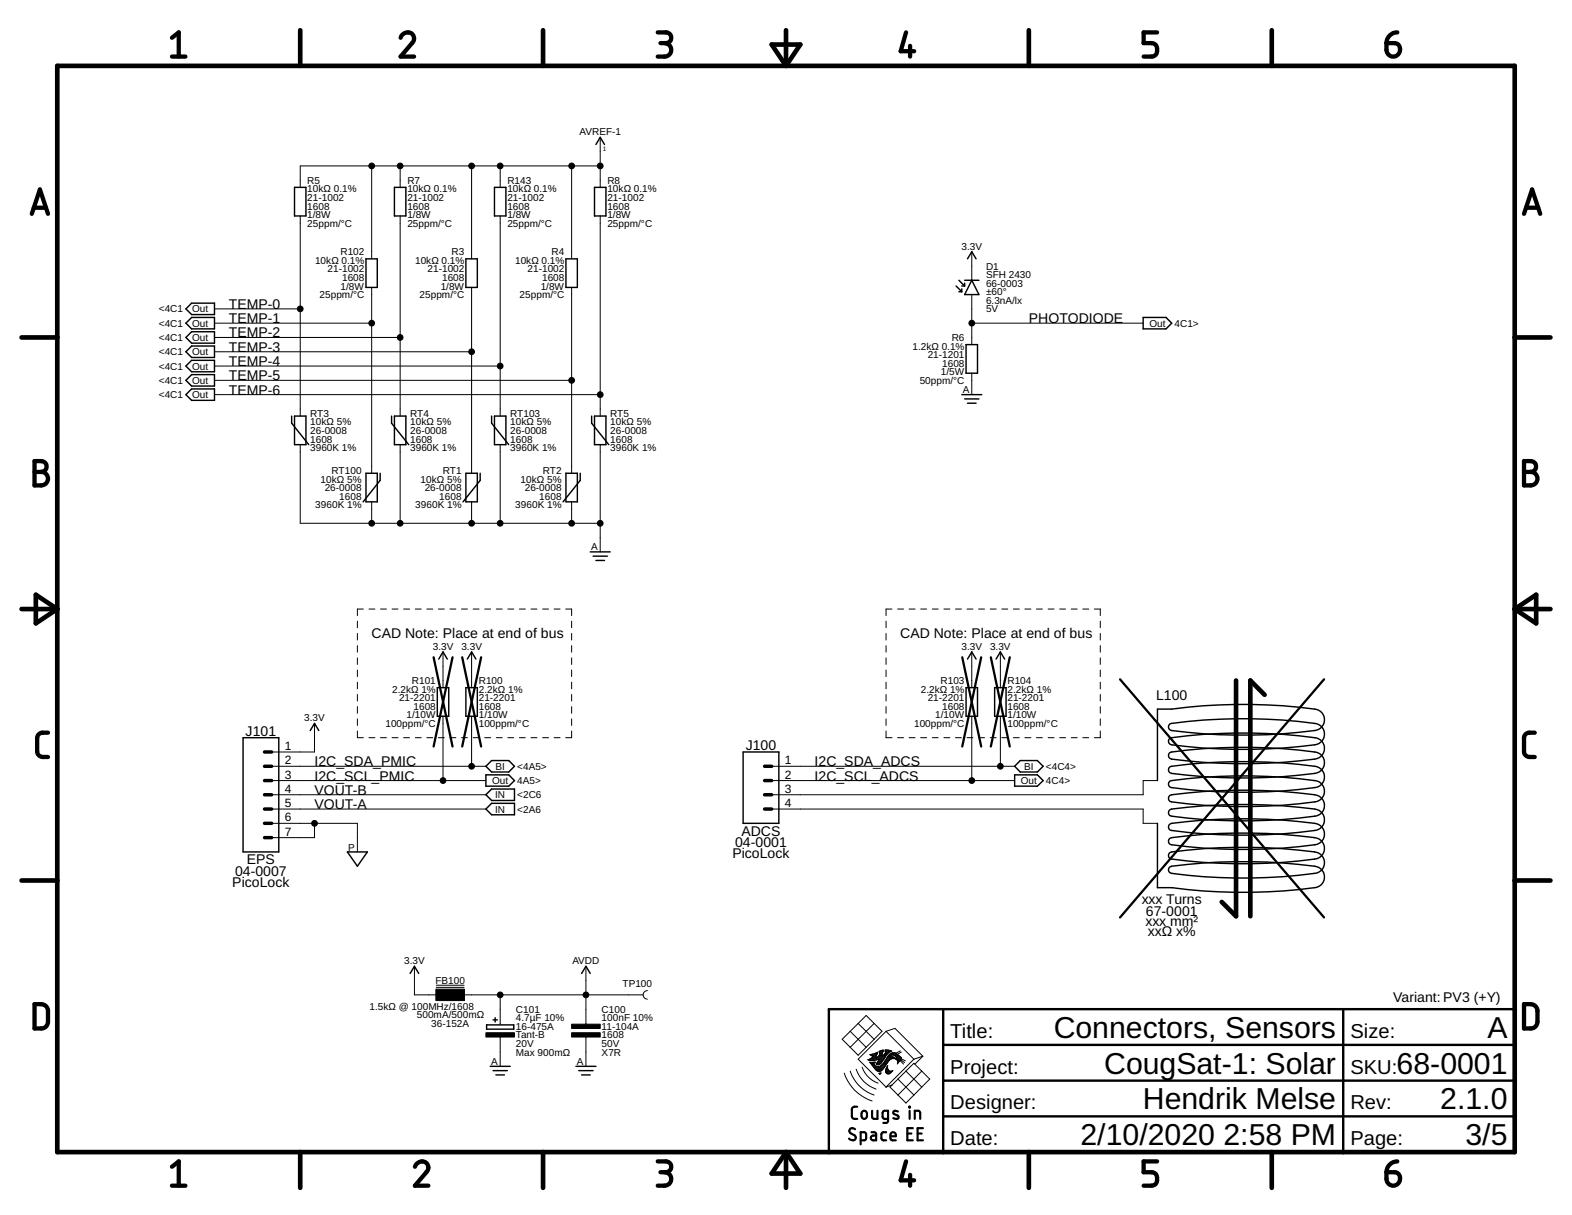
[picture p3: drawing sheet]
<svg xmlns="http://www.w3.org/2000/svg" width="279mm" height="216mm" viewBox="0 0 279 216" stroke-linecap="round" stroke-linejoin="round" font-family="sans-serif">
<g fill="none" stroke="#000" stroke-width=".18">
<path d="M53.4 38.4v35.5M66.1 29.5v16.5M71.1 29.5v3.8M71.1 38.4v35.5M83.8 29.5v16.5M88.9 29.5v3.8M88.9 38.4v35.5M101.6 29.5v16.5M106.7 29.5h-53.3v3.8M106.7 24.4v8.9M106.7 38.4v35.5M38.1 54.9h15.3"/>
<path d="M38.1 57.4h28M38.1 60h33M66.1 51.1v33M83.8 51.1v33M101.6 51.1v33M172.7 44.7v5.1M172.7 52.3v8.9M172.7 57.4h30.5M38.1 62.5h45.7M38.1 65h50.8M38.1 67.6h63.5M38.1 70.1h68.6"/>
<path d="M53.4 79v14h53.3M71.1 79v14M88.9 79v14M106.7 79v19.1M172.7 66.3v3.8M66.1 89.2v3.8M83.8 89.2v3.8M101.6 89.2v3.8M63.5 110.4v1.1M63.5 112.6v1.1M63.5 114.7v1.2M63.5 116.9v1.2"/>
<path d="M63.5 119.1v1.1M64.6 108.2h-1.1v1.2M65.6 108.2h1M67.6 108.2h1.1M69.7 108.2h1M71.7 108.2h1.1M73.8 108.2h1.1M75.9 108.2h1M77.9 108.2h1.1M78.7 115.8v6.4M80 108.2h1M82 108.2h1.1"/>
<path d="M83.8 115.8v6.4M84.1 108.2h1.1M86.1 108.2h1.1M88.2 108.2h1.1M90.3 108.2h1M92.3 108.2h1.1M94.4 108.2h1M96.4 108.2h1.1M98.5 108.2h1M100.5 108.2h1.1v1.2M101.6 110.4v1.1M101.6 112.6v1.1"/>
<path d="M101.6 114.7v1.2M101.6 116.9v1.2M101.6 119.1v1.1M157.5 110.4v1.1M157.5 112.6v1.1M157.5 114.7v1.2M157.5 116.9v1.2M157.5 119.1v1.1M158.5 108.2h-1v1.2M159.5 108.2h1.1M161.6 108.2h1M163.6 108.2h1.1"/>
<path d="M165.7 108.2h1.1M167.8 108.2h1M169.8 108.2h1.1M171.9 108.2h1M172.7 115.8v6.4M173.9 108.2h1.1M176 108.2h1.1M177.8 115.8v6.4M178.1 108.2h1M180.1 108.2h1.1M182.2 108.2h1M184.2 108.2h1.1"/>
<path d="M186.3 108.2h1M188.3 108.2h1.1M190.4 108.2h1.1M192.4 108.2h1.1M194.5 108.2h1.1v1.2M195.6 110.4v1.1M195.6 112.6v1.1M195.6 114.7v1.2M195.6 116.9v1.2M195.6 119.1v1.1M48.3 138.7h38.1M48.3 136.2h38.1"/>
<path d="M55.9 128.5v5.1h-7.6M63.5 129.9v1.2h1.1M63.5 121.2v1.2M63.5 123.4v1.2M63.5 125.6v1.1M63.5 127.7v1.2M65.6 131.1h1M67.6 131.1h1.1M69.7 131.1h1M71.7 131.1h1.1M73.8 131.1h1.1M75.9 131.1h1"/>
<path d="M77.9 131.1h1.1M78.7 127.3v11.4M80 131.1h1M82 131.1h1.1M83.8 127.3v8.9M84.1 131.1h1.1M86.1 131.1h1.1M88.2 131.1h1.1M90.3 131.1h1M92.3 131.1h1.1M94.4 131.1h1M96.4 131.1h1.1"/>
<path d="M98.5 131.1h1M101.6 121.2v1.2M101.6 123.4v1.2M101.6 125.6v1.1M101.6 127.7v1.2M101.6 129.9v1.2h-1.1M137.2 138.7h43.1M137.2 136.2h43.1M157.5 129.9v1.2h1M157.5 121.2v1.2M157.5 123.4v1.2M157.5 125.6v1.1"/>
<path d="M157.5 127.7v1.2M159.5 131.1h1.1M161.6 131.1h1M163.6 131.1h1.1M165.7 131.1h1.1M167.8 131.1h1M169.8 131.1h1.1M171.9 131.1h1M172.7 127.3v11.4M173.9 131.1h1.1M176 131.1h1.1M177.8 127.3v8.9"/>
<path d="M178.1 131.1h1M180.1 131.1h1.1M182.2 131.1h1M184.2 131.1h1.1M186.3 131.1h1M188.3 131.1h1.1M190.4 131.1h1.1M192.4 131.1h1.1M195.6 129.9v1.2h-1.1M195.6 121.2v1.2M195.6 123.4v1.2M195.6 125.6v1.1"/>
<path d="M195.6 127.7v1.2M205.7 138.7h-2.5v2.5h-66M48.3 146.3h15.2v5.1M48.3 143.8h38.1M48.3 141.2h38.1M55.9 146.3v2.5h-7.6M137.2 143.8h66v2.5h2.5M73.7 171.7v5.1h3.8M77.5 175.5h5M77.5 175.1h5M82.5 176.8h31.8M88.9 176.8v5.2"/>
<path d="M104.1 171.7v10.3M115.1 176a.76 .76 0 0 0-.8 .8 .76 .76 0 0 0 .8 .7M88.9 184.3v5.2M104.1 184.3v5.2M150.1 190.7a7.7 7.7 0 0 0 4.9 4.9M151.1 190.3a6.7 6.7 0 0 0 4.3 4.3M151.1 183.3l-1.4 1.4 2.8 2.8 2.9-2.8M151.1 183.3l2.8 2.8M152.2 190a5.6 5.6 0 0 0 3.5 3.5M152.5 181.9l1.4-1.5 2.9 2.9-1.4 1.4M152.5 181.9l-1.4 1.4M152.5 181.9l2.9 2.8"/>
<path d="M153.2 189.6a4.6 4.6 0 0 0 2.9 2.9M154.3 188.3h1.7M154.5 188.4h1M154.6 188.2h2.5M154.7 188.9h.7M154.7 187.5h1.1M154.8 189h.5M154.8 188h2.4M154.9 189.1h.4M154.9 187.6h.8M155 187.3h.9M155 188l-.8 .3 .8 .2 1.3-.3-.4 .7"/>
<path d="M155 189.2h.4M155 187.9h.7M155.1 189.4h.5M155.1 187.8l-.1 .2M155.1 187.7h.6M155.1 187.8h.6M155.2 189.5h.6M155.2 188.8h.3M155.2 189.6h2M155.3 189.7h1.8M155.4 181.9l-4.3 4.2M155.4 187.2h.6"/>
<path d="M155.4 188.9l.2-.2-1 .1a4 4 0 0 0 1.6 1.6l.4-.1M155.4 188.9l-.1 .1v.1M155.4 189.8h1.7M155.5 189.9h1.5M155.6 190.1h1.3M155.7 187.1h.3M155.7 187.9h1.6M155.7 190.2h1M155.7 187.6v.4M155.7 189h.8M155.8 189.1h.6M155.9 188.9h.7"/>
<path d="M155.9 190.3h.7M155.9 187h.1M156 187v.3l-.3 .3M156 187l-1.4 .4 .6 .3-.1 .1M156 188.8h.7M156 187.8h1.4M156 188.6h.8M156.1 188.5h.8M156.1 187.7h1.3M156.2 188.4h.8M156.2 187.6l-.5 .4M156.2 188.3h.9"/>
<path d="M156.2 187.6h.6M156.3 186.9h.7M156.3 190.8h.2M156.3 187.1h.5M156.3 187h.5M156.3 187.5h.5M156.4 187.3h.4M156.4 190.9h.1M156.4 189.5h.9M156.4 187.2h.4M156.4 186.8h.6M156.5 190.8l-.1 .1"/>
<path d="M156.6 190.6h.1M156.6 189.4h.8M156.6 190.6l-.4 .1 .2 .2M156.6 190.6l-.1 .2M156.7 189.2h.8M156.8 186.6h.2M156.8 187.2v.3M156.8 189.1h.7M156.9 187.6h.6M157 189h.6M157 186.9h-.2v.3M157 186.9v-.3l-.7 .2v.4l.1-.1-.2 .5"/>
<path d="M157 188.9h.7M157 187.5h.6M157.1 188.8h.7M157.2 187.3h.5M157.2 188.6h.7M157.3 187.2h.5M157.3 188.5h.7M157.3 186.8h1.1M157.3 186.6h.7M157.3 189.5l-.7 .8M157.4 188.4h.7M157.4 187.1h.5"/>
<path d="M157.4 190.4h1.1M157.4 190.3h.7M157.4 190.2v.3l.2 .3M157.4 190.2h.5M157.4 187h.7M157.4 190.5h1M157.4 190.1h.4M157.4 188.3h.8M157.5 190l-.1 .2M157.5 186.9h.8M157.5 183.3l4.9 4.9M157.5 183.3l-5 4.9 5 5"/>
<path d="M157.5 183.3l1.6-.6 4.9 5M157.5 189.9h.3M157.5 190.6h.8M157.5 188.2h1M157.5 189.8v.2M157.5 189.8h.3M157.6 189.7h.1M157.6 187.5l-1.1 1.5a.48 .48 0 0 1-.8 0l.2-.1M157.6 188h1.5M157.6 189.6l.2-.2v.7M157.6 189.6l-.1 .2M157.6 189.6h.1"/>
<path d="M157.6 190.8h.5M157.6 187.9h1.4M157.7 189.5h.1M157.7 188.9l-.4 .6M157.7 187.8h1M157.7 187.8a2.93 2.93 0 0 1-1.6 1.7h-.2l-.6-.4M157.8 187.2l-.2 .3M157.8 187.2l.7-.4-1.2-.2a.79 .79 0 0 1-.5 1v-.1M157.8 187.7h.4M157.8 190.1l.1 .1M157.9 190.2l.3 .2 .4-.1M157.9 187.6h.4"/>
<path d="M158 187.5h.6M158 187.5l-.3 .3M158.1 188.4l-.4 .5M158.1 187.3h1.4M158.2 190.8h-.6M158.3 187.2h1M158.5 190.4l-.3 .4M158.5 187.1h.6M158.6 190.3l.1-.1-.2 .2M158.6 190.3h.1M158.7 187.5h.9M159 187.6h.8"/>
<path d="M159.2 187.7h.7M159.2 188.2h.1M159.2 187.7l.2 .3M159.2 187.7l-.3-.2a.71 .71 0 0 0-.8 .3h.6l.6 .4-.6-.1-.6 .3M159.2 187.1h-.6l-.6 .4M159.2 187.1l.8 .7M159.3 187.8h.8M159.3 188.2l.2 .2M159.3 188.2h.1M159.3 188.3h.8M159.3 187.9h.9M159.4 188h.8"/>
<path d="M159.4 188v.2h-.1M159.4 188.2h.8M159.5 188.4h.5M159.5 188.4l.1 .5M159.5 188.5h.5M159.6 188.9l-.1 .2M159.6 188.6h.2M159.6 188.9h.1M159.6 191.7l2.8 2.9M159.6 188.8h.1M159.9 188.6l-.3 .3M160 188.5l.6 .6"/>
<path d="M160 188.5l-.1 .1M160 186.7l-.8 .5M160 187.8l.2 .1M160.1 188.3l.7 .5M160.2 188.2l.7 .3M160.2 186.9l-.7 .5M160.2 187.9l-.2 .6M161 190.3l1.4-1.4 2.8 2.8-1.4 1.5M161 190.3l-2.8 2.9 2.8 2.8 1.4-1.4M161 190.3l2.8 2.9M162.4 188.2l-4.9 5 1-.4M163.8 193.2l-1.4 1.4"/>
<path d="M163.8 190.3l-4.2 4.3M164 187.7l-1.6 .5M164 187.7l-1.4 1.4"/>
</g>
<g fill="none" stroke="#000" stroke-width=".83">
<path d="M10.2 11.7h259v193h-259zM53.4 5.4v6.3M96.5 5.4v6.3M137.2 7.9h5l-2.5 3.8zM139.7 5.4v6.3M182.9 5.4v6.3M226 5.4v6.3M3.8 60h6.4M269.2 60h6.4M3.8 108.2h6.4M6.4 105.7l3.8 2.5-3.8 2.6zM269.2 108.2h6.4"/>
<path d="M269.2 108.2l3.8-2.5v5.1zM219.7 120.9v41.9l-2.6-2.5M224.8 123.5l-2.6-2.6v41.9M3.8 156.5h6.4M269.2 156.5h6.4M53.4 204.7v6.4M96.5 204.7v6.4M139.7 204.7v6.4M139.7 204.7l2.5 3.8h-5zM182.9 204.7v6.4M226 204.7v6.4"/>
</g>
<g fill="none" stroke="#000" stroke-width=".76">
<path d="M30.6 6.7l1.2-.9v4.3M30.6 10.1h2.4M71.2 6.7a1.18 1.18 0 0 1 1.6-.9 1.18 1.18 0 0 1 .6 1.7l-2.2 2.6h2.4M116.9 5.8h1.4a.95 .95 0 0 1 1 .9 .95 .95 0 0 1-1 1h-.9M118.1 7.7a1.2 1.2 0 0 1 1.2 1.2 1.2 1.2 0 0 1-1.2 1.2h-1.2M161 5.8l-.9 3.3h2.4M161.8 8.1v2M205.7 5.8h-2.4v1.9h1.4a1.22 1.22 0 0 1 1 1.2 1.22 1.22 0 0 1-1 1.2h-1.4M246.4 7.7h1.5a1.2 1.2 0 0 1 .9 1.3 1.2 1.2 0 0 1-1.2 1 1.2 1.2 0 0 1-1.2-1.1zM248.3 5.8a1.92 1.92 0 0 0-1.9 1.9M5.7 38l1.4-4.3 1.4 4.3M6 36.9h2.2"/>
<path d="M270.9 38l1.4-4.3 1.4 4.3M271.2 36.9h2.2M6.1 81.9h1.2a.96 .96 0 0 1 1 1 .96 .96 0 0 1-1 1 1.2 1.2 0 0 1 1.2 1.2 1.2 1.2 0 0 1-1.2 1.2h-1.2zM6.1 83.9h1.2M270.9 81.9h1.2a.96 .96 0 0 1 .9 1 .96 .96 0 0 1-.9 1 1.2 1.2 0 0 1 1.2 1.2 1.2 1.2 0 0 1-1.2 1.2h-1.2zM270.9 83.9h1.2M8.5 130.2a1.65 1.65 0 0 0-1.6 .3l-.3 .6v2.4a1.01 1.01 0 0 0 1 1h.9M272.8 130.2a1.65 1.65 0 0 0-1.7 .3l-.2 .6v2.7l.2 .4a1.71 1.71 0 0 0 1.7 .3M6.1 178.4a2.43 2.43 0 0 1 2 .3l.3 .4 .1 .5v2.2l-.4 .7a2.35 2.35 0 0 1-2 .3zM270.9 178.4a2.43 2.43 0 0 1 1.9 .3l.3 .4 .2 .5-.1 2.2-.4 .7a2.35 2.35 0 0 1-1.9 .3zM30.6 207.3l1.2-.9v4.3M30.6 210.7h2.4"/>
<path d="M73.7 207.3a1.19 1.19 0 0 1 1.5-.9 1.19 1.19 0 0 1 .9 1.5l-2.4 2.8h2.4M116.9 206.4h1.4a.96 .96 0 0 1 1 .9 .96 .96 0 0 1-1 1h-.9M118.1 208.3a1.2 1.2 0 0 1 1.2 1.2 1.2 1.2 0 0 1-1.2 1.2h-1.2M161 206.4l-.9 3.3h2.4M161.8 208.8v1.9M205.7 206.4h-2.4v1.9h1.4a1.22 1.22 0 0 1 1 1.2 1.22 1.22 0 0 1-1 1.2h-1.4M246.4 208.3h1.5a1.2 1.2 0 0 1 .9 1.3 1.2 1.2 0 0 1-1.2 1.1 1.2 1.2 0 0 1-1.2-1.2zM248.3 206.4a1.95 1.95 0 0 0-1.9 1.9"/>
</g>
<path d="M167.6 179.3v25.4M238.7 179.3v25.4M269.2 179.3h-121.9v25.4M167.6 198.4h101.6M167.6 192h101.6M167.6 185.7h101.6" fill="none" stroke="#000" stroke-width=".42"/>
<g fill="none" stroke="#000" stroke-width=".38">
<path d="M152.4 196.7h-.5a.47 .47 0 0 0-.5 .4l.1 1.5 .2 .2h.7M153.2 197.5l.5-.1a.81 .81 0 0 1 0 1.4h-.3l-.2-.3-.1-.6zM155 197.4v1.2l.4 .2h.6v-1.4M157.8 198.8h-.7l-.2-.2v-.9l.2-.3h.7v1.8l-.2 .3h-.6M159.6 197.5a.54 .54 0 0 0-.9 .1l.1 .3 .9 .4v.4a.75 .75 0 0 1-.9 0M161.6 196.7h.1v.1h-.1zM161.7 197.4v1.4M162.6 198.8v-1.4l.8 .1 .2 1.3M152 200.7a.54 .54 0 0 0-.8-.1 .54 .54 0 0 0 0 .8l.7 .3a.49 .49 0 0 1 .1 .7 .49 .49 0 0 1-.6 .2l-.5-.3M153 202.6h.7l.2-.2v-1l-.2-.2h-.7v2.1M154.9 201.2h.6l.2 .2v1.2h-.5a.42 .42 0 0 1-.4-.4 .42 .42 0 0 1 .4-.4h.5M157.5 201.2h-.6l-.2 .3 .1 1 .7 .1"/>
<path d="M158.3 201.9h.9a.5 .5 0 0 0-.3-.7 .5 .5 0 0 0-.6 .5l.1 .8 .8 .1M161.3 201.4h.7M162.2 200.5h-.9v2.1h.9M163.1 201.4h.7M164 200.5h-.9v2.1h.9"/>
</g>
<path d="M77.5 175.8h5v2h-5zM86.4 183.5h5v.8h-5zM101.6 182h5.1v.8h-5.1zM101.6 183.5h5.1v.8h-5.1z" fill="#000" stroke="#000" stroke-width=".18"/>
<g fill="none" stroke="#000" stroke-width=".25">
<path d="M52.3 33.3h2.1v5.1h-2.1zM70.1 33.3h2v5.1h-2zM87.9 33.3h2v5.1h-2zM105.7 33.3h2v5.1h-2zM105.9 25.7l.8-1.3 .7 1.3M33 54.9l1.1-1h4v2h-4zM33 57.4l1.1-1h4v2h-4zM33 60l1.1-1.1h4v2.1h-4zM65 46h2.1v5.1h-2.1zM82.8 46h2v5.1h-2zM100.6 46h2v5.1h-2zM169.9 50.8l1 1"/>
<path d="M170.4 49.8l1 1M170.4 51.8h.5M170.9 51.3v.5M170.9 50.8h.5M171.4 49.8h2.6M171.4 50.3v.5M172 46l.7-1.3 .8 1.3M172.7 49.8l1.3 2.5h-2.6zM203.2 56.4h4l1.1 1-1.1 1h-4zM33 62.5l1.1-1h4v2h-4zM33 65l1.1-1h4v2.1h-4zM33 67.6l1.1-1h4v2h-4z"/>
<path d="M33 70.1l1.1-1h4v2h-4zM51.8 73.9v1.3l3.1 3.8M52.3 73.9h2.1v5.1h-2.1zM69.6 73.9v1.3l3 3.8M70.1 73.9h2v5.1h-2zM87.4 73.9v1.3l3 3.8M87.9 73.9h2v5.1h-2zM105.2 73.9v1.3l3 3.8M105.7 73.9h2v5.1h-2zM170.9 70.1h3.6M171.4 70.9h2.6M171.7 61.2h2v5.1h-2z"/>
<path d="M172 71.6h1.5M65 84.1h2.1v5.1h-2.1zM67.6 84.1v1.3l-3.1 3.8M82.8 84.1h2v5.1h-2zM85.3 84.1v1.3l-3 3.8M100.6 84.1h2v5.1h-2zM103.1 84.1v1.3l-3 3.8M104.9 98.1h3.6M105.4 98.8h2.5M105.9 99.6h1.5M78 117.1l.7-1.3 .8 1.3M83.1 117.1l.7-1.3 .8 1.3"/>
<path d="M172 117.1l.7-1.3 .8 1.3M177 117.1l.8-1.3 .8 1.3M43.2 131.1h6.4v20.3h-6.4zM55.1 129.8l.8-1.3 .8 1.3M77.7 122.2h2.1v5.1h-2.1zM82.8 122.2h2v5.1h-2zM86.4 137.7h4l1 1-1 1h-4zM86.4 136.2l1-1.1h3l1 1.1-1 1h-3zM132.1 133.6h6.3v12.7h-6.3zM171.7 122.2h2v5.1h-2zM176.8 122.2h2v5.1h-2zM180.3 137.7h4.1l1 1-1 1h-4.1z"/>
<path d="M181.3 135.1h3.1l1 1.1-1 1h-3.1l-1-1zM205.7 138.7v-12.7h2.6a96.1 96.1 0 0 1 25.7 .1 1.92 1.92 0 0 1 1.4 2 1.92 1.92 0 0 1-1.7 1.7 96.9 96.9 0 0 1-25.6 0 .63 .63 0 0 1-.4-.7 .63 .63 0 0 1 .6-.6 96.1 96.1 0 0 1 25.7 .1 1.92 1.92 0 0 1 1.4 2 1.92 1.92 0 0 1-1.7 1.8 96.9 96.9 0 0 1-25.6-.1 .63 .63 0 0 1-.4-.7 .63 .63 0 0 1 .6-.5 96.1 96.1 0 0 1 25.7 0 1.92 1.92 0 0 1 1.4 2.1 1.92 1.92 0 0 1-1.7 1.7 96.9 96.9 0 0 1-25.6-.1 .63 .63 0 0 1-.4-.6 .63 .63 0 0 1 .6-.6 96.1 96.1 0 0 1 25.7 .1 1.92 1.92 0 0 1 1.4 2 1.92 1.92 0 0 1-1.7 1.7 96.9 96.9 0 0 1-25.6 0 .63 .63 0 0 1-.4-.7 .63 .63 0 0 1 .6-.5 96.1 96.1 0 0 1 25.7 0 1.91 1.91 0 0 1 1.4 2 1.91 1.91 0 0 1-1.7 1.8 95.8 95.8 0 0 1-25.6-.1 .63 .63 0 0 1-.4-.7 .63 .63 0 0 1 .6-.5 91.7 91.7 0 0 1 26.1 .2 1.91 1.91 0 0 1 1 2.1 1.91 1.91 0 0 1-1.7 1.5 95.8 95.8 0 0 1-25.6 0 .64 .64 0 0 1-.4-.7 .64 .64 0 0 1 .6-.6 97.2 97.2 0 0 1 25.7 .1 1.91 1.91 0 0 1 1.4 2 1.91 1.91 0 0 1-1.7 1.7 95.8 95.8 0 0 1-25.6 0 .64 .64 0 0 1-.4-.7 .64 .64 0 0 1 .6-.5 97.2 97.2 0 0 1 25.7 0 1.91 1.91 0 0 1 1.4 2.1 1.91 1.91 0 0 1-1.7 1.7 95.8 95.8 0 0 1-25.6-.1 .64 .64 0 0 1-.4-.7 .64 .64 0 0 1 .6-.5 97.2 97.2 0 0 1 25.7 .1 1.91 1.91 0 0 1 1.4 2 1.91 1.91 0 0 1-1.7 1.7 95.8 95.8 0 0 1-25.6 0 .64 .64 0 0 1-.4-.7 .64 .64 0 0 1 .6-.6 97.2 97.2 0 0 1 25.7 .1 1.91 1.91 0 0 1 1.4 2 1.91 1.91 0 0 1-1.7 1.8 95.8 95.8 0 0 1-25.6-.1 .64 .64 0 0 1-.4-.7 .64 .64 0 0 1 .6-.5 97.2 97.2 0 0 1 25.7 .1 1.91 1.91 0 0 1 1.4 2 1.91 1.91 0 0 1-1.7 1.7 95.8 95.8 0 0 1-25.6 0 .64 .64 0 0 1-.4-.7 .64 .64 0 0 1 .6-.6 97.2 97.2 0 0 1 25.7 .1 1.91 1.91 0 0 1 1.4 2 1.91 1.91 0 0 1-1.7 1.7 96.9 96.9 0 0 1-25.4 0h-2.6v-11.4M61.7 151.4h3.6l-1.8 2.5zM86.4 141.2l1-1h4v2h-4zM86.4 143.8l1-1.1h4v2.1h-4zM72.9 173l.8-1.3 .7 1.3M103.4 173l.7-1.3 .8 1.3M86.5 182.1h4.8v.8h-4.8zM87.1 189.5h3.6M87.6 181.2h.8M87.6 190.2h2.6M88 180.8v.8"/>
<path d="M88.1 191h1.6M102.4 189.5h3.5M102.9 190.2h2.5M103.4 191h1.5"/>
</g>
<path d="M47 138.7h1.3M47 136.2h1.3M47 133.6h1.3M135.9 138.7h1.3M135.9 136.2h1.3M47 143.8h1.3M47 146.3h1.3M47 148.8h1.3M47 141.2h1.3M135.9 143.8h1.3M135.9 141.2h1.3" fill="none" stroke="#000" stroke-width=".61"/>
<path d="M77.1 116.8l3.3 15.9M80.4 116.8l-3.3 15.9M82.1 116.8l3.4 15.9M85.5 116.8l-3.4 15.9M171 116.8l3.4 15.9M174.4 116.8l-3.4 15.9M176.1 116.8l3.4 15.9M179.5 116.8l-3.4 15.9M199.1 120.7l36.2 42.3M235.3 120.7l-36.2 42.3" fill="none" stroke="#000" stroke-width=".4"/>
<g fill="#000" stroke="#000" stroke-width=".18">
<circle cx="66.1" cy="29.5" r=".51"/>
<circle cx="71.1" cy="29.5" r=".51"/>
<circle cx="83.8" cy="29.5" r=".51"/>
<circle cx="88.9" cy="29.5" r=".51"/>
<circle cx="101.6" cy="29.5" r=".51"/>
<circle cx="106.7" cy="29.5" r=".51"/>
<circle cx="53.4" cy="54.9" r=".51"/>
<circle cx="66.1" cy="57.4" r=".51"/>
<circle cx="71.1" cy="60" r=".51"/>
<circle cx="172.7" cy="57.4" r=".51"/>
<circle cx="83.8" cy="62.5" r=".51"/>
<circle cx="88.9" cy="65" r=".51"/>
<circle cx="101.6" cy="67.6" r=".51"/>
<circle cx="106.7" cy="70.1" r=".51"/>
<circle cx="66.1" cy="93" r=".51"/>
<circle cx="71.1" cy="93" r=".51"/>
<circle cx="83.8" cy="93" r=".51"/>
<circle cx="88.9" cy="93" r=".51"/>
<circle cx="101.6" cy="93" r=".51"/>
<circle cx="106.7" cy="93" r=".51"/>
<circle cx="78.7" cy="138.7" r=".51"/>
<circle cx="83.8" cy="136.2" r=".51"/>
<circle cx="172.7" cy="138.7" r=".51"/>
<circle cx="177.8" cy="136.2" r=".51"/>
<circle cx="55.9" cy="146.3" r=".51"/>
<circle cx="88.9" cy="176.8" r=".51"/>
<circle cx="104.1" cy="176.8" r=".51"/>
</g>
<g font-size="5.4">
<text x="187.3" y="184.4">Connectors, Sensors</text>
<text x="264.4" y="184.4">A</text>
<text x="196.3" y="190.8">CougSat-1: Solar</text>
<text x="248.2" y="190.8">68-0001</text>
<text x="203.1" y="197.1">Hendrik Melse</text>
<text x="256" y="197.1">2.1.0</text>
<text x="192" y="203.5">2/10/2020</text>
<text x="217.4" y="203.5">2:58 PM</text>
<text x="260.5" y="203.5">3/5</text>
</g>
<g font-size="3.6">
<text x="168.9" y="184.4">Title:</text>
<text x="240" y="184.4">Size:</text>
<text x="168.9" y="190.8">Project:</text>
<text x="240" y="190.8">SKU:</text>
<text x="168.9" y="197.1">Designer:</text>
<text x="240" y="197.1">Rev:</text>
<text x="168.9" y="203.5">Date:</text>
<text x="240" y="203.5">Page:</text>
</g>
<g font-size="2.5">
<text x="40.7" y="54.9">TEMP-0</text>
<text x="40.7" y="57.4">TEMP-1</text>
<text x="40.7" y="60">TEMP-2</text>
<text x="182.9" y="57.4">PHOTODIODE</text>
<text x="40.7" y="62.5">TEMP-3</text>
<text x="40.7" y="65">TEMP-4</text>
<text x="40.7" y="67.6">TEMP-5</text>
<text x="40.7" y="70.1">TEMP-6</text>
<text x="66.1" y="113.3">CAD Note: Place at end of bus</text>
<text x="160" y="113.3">CAD Note: Place at end of bus</text>
<text x="205.5" y="124.3">L100</text>
<text x="43.7" y="130.7">J101</text>
<text x="55.9" y="136.2">I2C_SDA_PMIC</text>
<text x="132.5" y="133.2">J100</text>
<text x="144.8" y="136.2">I2C_SDA_ADCS</text>
<text x="55.9" y="138.7">I2C_SCL_PMIC</text>
<text x="55.9" y="141.2">VOUT-B</text>
<text x="55.9" y="143.8">VOUT-A</text>
<text x="144.8" y="138.7">I2C_SCL_ADCS</text>
<text x="131.8" y="148.5">ADCS</text>
<text x="41.8" y="155.6">04-0007</text>
<text x="43.9" y="153.6">EPS</text>
<text x="130.2" y="152.5">PicoLock</text>
<text x="130.7" y="150.5">04-0001</text>
<text x="41.3" y="157.6">PicoLock</text>
<text x="202.9" y="160.7">xxx Turns</text>
<text x="203.6" y="164.5">xxx mm²</text>
<text x="203.7" y="162.7">67-0001</text>
<text x="204" y="166.2">xxΩ x%</text>
<text x="247.6" y="178.1">Variant: PV3 (+Y)</text>
</g>
<g font-size="2.1">
<text x="50.6" y="135.8">2</text>
<text x="50.6" y="133.3">1</text>
<text x="139.5" y="135.8">1</text>
<text x="50.6" y="143.4">5</text>
<text x="50.6" y="140.9">4</text>
<text x="50.6" y="138.3">3</text>
<text x="139.5" y="143.4">4</text>
<text x="139.5" y="140.9">3</text>
<text x="139.5" y="138.3">2</text>
<text x="50.6" y="148.5">7</text>
<text x="50.6" y="146">6</text>
</g>
<g font-size="1.8">
<text x="103" y="24">AVREF-1</text>
<text x="54.6" y="35.7">21-1002</text>
<text x="54.6" y="34.2">10kΩ 0.1%</text>
<text x="54.6" y="32.7">R5</text>
<text x="72.4" y="35.7">21-1002</text>
<text x="72.4" y="34.2">10kΩ 0.1%</text>
<text x="72.4" y="32.7">R7</text>
<text x="90.2" y="35.7">21-1002</text>
<text x="90.2" y="34.2">10kΩ 0.1%</text>
<text x="90.2" y="32.7">R143</text>
<text x="108" y="35.7">21-1002</text>
<text x="108" y="34.2">10kΩ 0.1%</text>
<text x="108" y="32.7">R8</text>
<text x="54.6" y="37.2">1608</text>
<text x="54.6" y="38.8">1/8W</text>
<text x="54.6" y="40.3">25ppm/°C</text>
<text x="72.4" y="37.2">1608</text>
<text x="72.4" y="38.8">1/8W</text>
<text x="72.4" y="40.3">25ppm/°C</text>
<text x="90.2" y="37.2">1608</text>
<text x="90.2" y="38.8">1/8W</text>
<text x="90.2" y="40.3">25ppm/°C</text>
<text x="108" y="37.2">1608</text>
<text x="108" y="38.8">1/8W</text>
<text x="108" y="40.3">25ppm/°C</text>
<text x="56" y="46.9">10kΩ 0.1%</text>
<text x="60.5" y="45.4">R102</text>
<text x="73.8" y="46.9">10kΩ 0.1%</text>
<text x="80.3" y="45.4">R3</text>
<text x="91.6" y="46.9">10kΩ 0.1%</text>
<text x="98" y="45.4">R4</text>
<text x="170.9" y="44.3">3.3V</text>
<text x="175.3" y="47.9">D1</text>
<text x="56.8" y="53">25ppm/°C</text>
<text x="58.2" y="48.4">21-1002</text>
<text x="60.5" y="51.5">1/8W</text>
<text x="60.8" y="49.9">1608</text>
<text x="74.6" y="53">25ppm/°C</text>
<text x="76" y="48.4">21-1002</text>
<text x="78.3" y="51.5">1/8W</text>
<text x="78.6" y="49.9">1608</text>
<text x="92.4" y="53">25ppm/°C</text>
<text x="93.8" y="48.4">21-1002</text>
<text x="96.1" y="51.5">1/8W</text>
<text x="96.4" y="49.9">1608</text>
<text x="175.3" y="49.4">SFH 2430</text>
<text x="175.3" y="51">66-0003</text>
<text x="175.3" y="54">6.3nA/lx</text>
<text x="175.3" y="52.5">±60°</text>
<text x="28.2" y="55.5">&lt;4C1</text>
<text x="28.2" y="58.1">&lt;4C1</text>
<text x="34.2" y="55.5">Out</text>
<text x="34.2" y="58.1">Out</text>
<text x="175.3" y="55.5">5V</text>
<text x="204.3" y="58.1">Out</text>
<text x="208.8" y="58.1">4C1&gt;</text>
<text x="28.2" y="60.6">&lt;4C1</text>
<text x="28.2" y="63.1">&lt;4C1</text>
<text x="28.2" y="65.7">&lt;4C1</text>
<text x="34.2" y="60.6">Out</text>
<text x="34.2" y="63.1">Out</text>
<text x="34.2" y="65.7">Out</text>
<text x="162.2" y="62.1">1.2kΩ 0.1%</text>
<text x="164.9" y="63.6">21-1201</text>
<text x="167.5" y="65.2">1608</text>
<text x="169.2" y="60.6">R6</text>
<text x="28.2" y="68.2">&lt;4C1</text>
<text x="28.2" y="70.8">&lt;4C1</text>
<text x="34.2" y="68.2">Out</text>
<text x="34.2" y="70.8">Out</text>
<text x="163.5" y="68.2">50ppm/°C</text>
<text x="167.2" y="66.7">1/5W</text>
<text x="171.1" y="69.9">A</text>
<text x="55.1" y="77.1">26-0008</text>
<text x="55.1" y="75.6">10kΩ 5%</text>
<text x="55.1" y="74.1">RT3</text>
<text x="72.9" y="77.1">26-0008</text>
<text x="72.9" y="75.6">10kΩ 5%</text>
<text x="72.9" y="74.1">RT4</text>
<text x="90.7" y="77.1">26-0008</text>
<text x="90.7" y="75.6">10kΩ 5%</text>
<text x="90.7" y="74.1">RT103</text>
<text x="108.5" y="77.1">26-0008</text>
<text x="108.5" y="75.6">10kΩ 5%</text>
<text x="108.5" y="74.1">RT5</text>
<text x="55.1" y="78.6">1608</text>
<text x="55.1" y="80.2">3960K 1%</text>
<text x="72.9" y="78.6">1608</text>
<text x="72.9" y="80.2">3960K 1%</text>
<text x="90.7" y="78.6">1608</text>
<text x="90.7" y="80.2">3960K 1%</text>
<text x="108.5" y="78.6">1608</text>
<text x="108.5" y="80.2">3960K 1%</text>
<text x="57" y="85.7">10kΩ 5%</text>
<text x="57.7" y="87.3">26-0008</text>
<text x="58.9" y="84.2">RT100</text>
<text x="60.3" y="88.8">1608</text>
<text x="74.7" y="85.7">10kΩ 5%</text>
<text x="75.5" y="87.3">26-0008</text>
<text x="78.1" y="88.8">1608</text>
<text x="78.7" y="84.2">RT1</text>
<text x="92.5" y="85.7">10kΩ 5%</text>
<text x="93.3" y="87.3">26-0008</text>
<text x="95.8" y="88.8">1608</text>
<text x="96.5" y="84.2">RT2</text>
<text x="56" y="90.3">3960K 1%</text>
<text x="73.8" y="90.3">3960K 1%</text>
<text x="91.6" y="90.3">3960K 1%</text>
<text x="105.1" y="97.8">A</text>
<text x="76.9" y="115.5">3.3V</text>
<text x="82" y="115.5">3.3V</text>
<text x="170.9" y="115.5">3.3V</text>
<text x="176" y="115.5">3.3V</text>
<text x="69.7" y="123.1">2.2kΩ 1%</text>
<text x="70.9" y="124.6">21-2201</text>
<text x="73.2" y="121.6">R101</text>
<text x="85.1" y="124.6">21-2201</text>
<text x="85.1" y="123.1">2.2kΩ 1%</text>
<text x="85.1" y="121.6">R100</text>
<text x="163.7" y="123.1">2.2kΩ 1%</text>
<text x="164.9" y="124.6">21-2201</text>
<text x="167.2" y="121.6">R103</text>
<text x="179.1" y="124.6">21-2201</text>
<text x="179.1" y="123.1">2.2kΩ 1%</text>
<text x="179.1" y="121.6">R104</text>
<text x="54.1" y="128.2">3.3V</text>
<text x="68.5" y="129.2">100ppm/°C</text>
<text x="72.3" y="127.6">1/10W</text>
<text x="73.5" y="126.1">1608</text>
<text x="85.1" y="126.1">1608</text>
<text x="85.1" y="127.6">1/10W</text>
<text x="85.1" y="129.2">100ppm/°C</text>
<text x="162.5" y="129.2">100ppm/°C</text>
<text x="166.2" y="127.6">1/10W</text>
<text x="167.5" y="126.1">1608</text>
<text x="179.1" y="126.1">1608</text>
<text x="179.1" y="127.6">1/10W</text>
<text x="179.1" y="129.2">100ppm/°C</text>
<text x="88.1" y="136.8">BI</text>
<text x="91.9" y="136.8">&lt;4A5&gt;</text>
<text x="182" y="136.8">BI</text>
<text x="185.9" y="136.8">&lt;4C4&gt;</text>
<text x="87.5" y="139.3">Out</text>
<text x="88" y="141.9">IN</text>
<text x="91.9" y="139.3">4A5&gt;</text>
<text x="91.9" y="141.9">&lt;2C6</text>
<text x="181.4" y="139.3">Out</text>
<text x="185.9" y="139.3">4C4&gt;</text>
<text x="88" y="144.4">IN</text>
<text x="91.9" y="144.4">&lt;2A6</text>
<text x="61.9" y="151.1">P</text>
<text x="71.8" y="171.3">3.3V</text>
<text x="101.7" y="171.3">AVDD</text>
<text x="65.7" y="179.5">1.5kΩ @ 100MHz/1608</text>
<text x="77.4" y="174.9">FB100</text>
<text x="91.7" y="180">C101</text>
<text x="106.9" y="180">C100</text>
<text x="110.6" y="175.4">TP100</text>
<text x="74.1" y="181">500mA/500mΩ</text>
<text x="76.7" y="182.5">36-152A</text>
<text x="91.7" y="183">16-475A</text>
<text x="91.7" y="184.5">Tant-B</text>
<text x="91.7" y="181.5">4.7µF 10%</text>
<text x="106.9" y="183">11-104A</text>
<text x="106.9" y="184.5">1608</text>
<text x="106.9" y="181.5">100nF 10%</text>
<text x="87.3" y="189.2">A</text>
<text x="91.7" y="186.1">20V</text>
<text x="91.7" y="187.6">Max 900mΩ</text>
<text x="102.5" y="189.2">A</text>
<text x="106.9" y="186.1">50V</text>
<text x="106.9" y="187.6">X7R</text>
</g>
<text font-size="1.1" x="107.1" y="26.8">1</text>
</svg>
